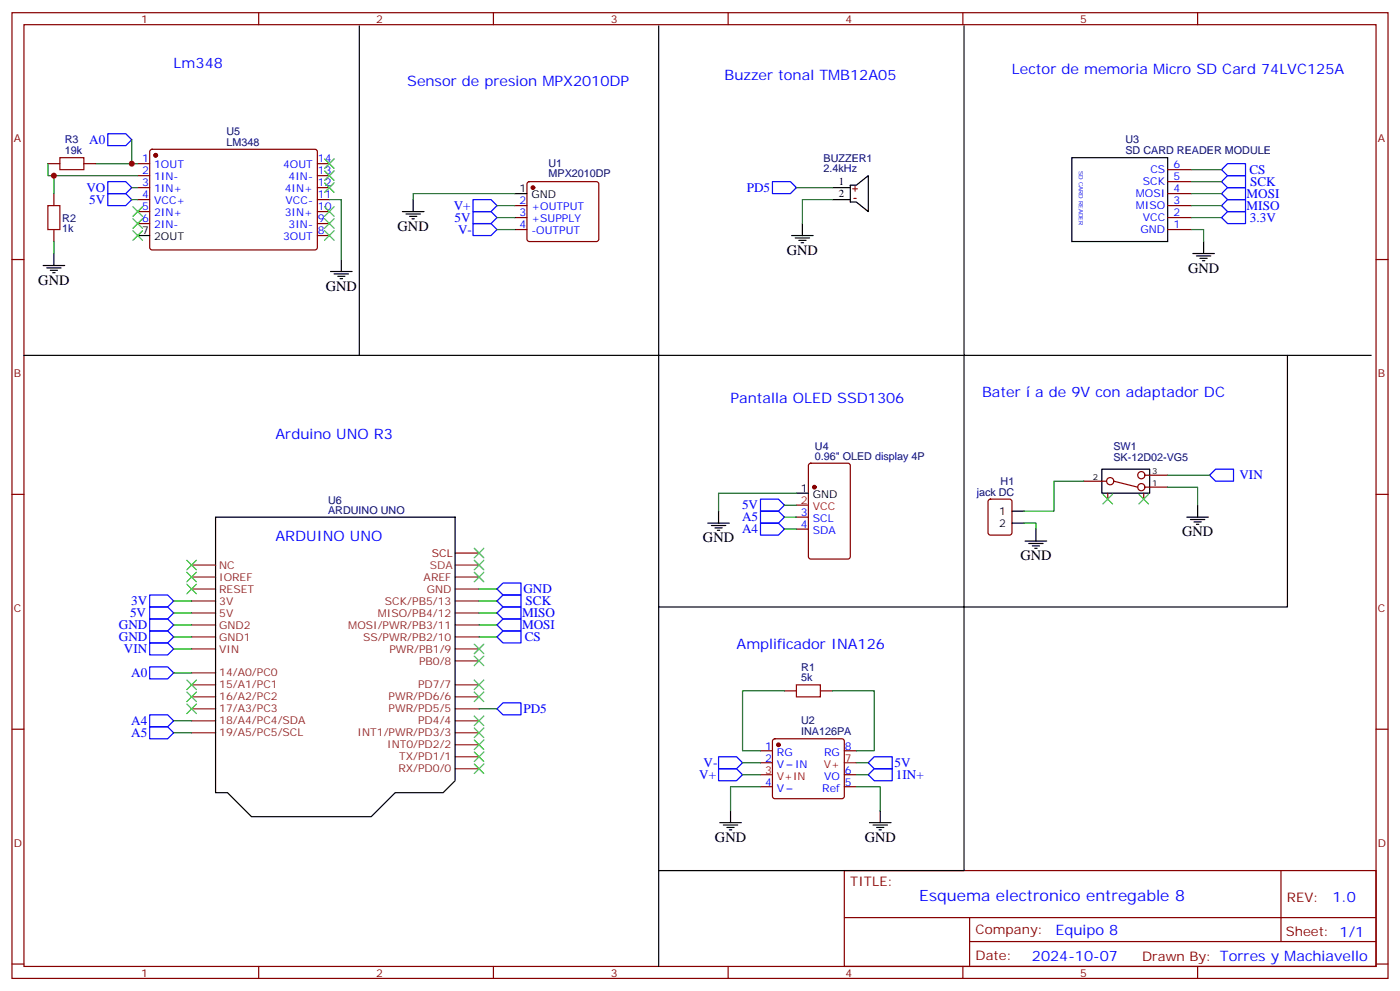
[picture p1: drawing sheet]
<svg xmlns="http://www.w3.org/2000/svg" width="412mm" height="292mm" viewBox="0 0 412 292" stroke-linecap="round" stroke-linejoin="round" font-family="sans-serif">
<g fill="none" stroke="#870000" stroke-width=".35">
<path d="M3.5 3.7h405.4v284.4h-405.4zM7.1 7.3h398.2v277.3h-398.2zM76.2 3.7v3.6M145.3 3.7v3.6M214.5 3.7v3.6M283.6 3.7v3.6M352.8 3.7v3.6M14.1 48.2h3.5M15.9 57v3.5M24.7 48.2h3.5M40.6 48.2h3.5M40.6 51.7h3.5"/>
<path d="M40.6 55.2h3.5M40.6 58.8h3.5M44.3 44.2l.5-.2h48.3l.4 .7-.1 28.5-.6 .4-48.3-.1-.4-.6v-28.2zM93.5 48.2h3.5M93.5 51.7h3.5M93.5 55.2h3.5M93.5 58.8h3.5M155.5 53.7l.4-.2h19.8l.5 .2 .2 .5v16.2l-.2 .5-.5 .2h-19.8l-.5-.2-.2-.5v-16.2zM344 57h7M344 53.5h7M344 50h7M3.5 76.4h3.6"/>
<path d="M15.9 67.6v3.5M40.6 62.3h3.5M40.6 65.8h3.5M93.5 62.3h3.5M93.5 65.8h3.5M93.5 69.4h3.5M151.7 67.6h3.5M151.7 64.1h3.5M151.7 60.5h3.5M344 67.6h7M344 64.1h7M344 60.5h7"/>
<path d="M405.3 76.4h3.6M238.4 136.6l.4-.2h11l.6 .4 .1 27.1-.5 .7h-11.2l-.6-.5-.1-27zM337.3 139.9h6.7M3.5 145.6h3.6M234.6 152.3h3.5M234.6 155.8h3.5M291.3 147.2l.4-.2h5.7l.6 .4 .1 9.4-.5 .7-5.9 .1-.6-.5-.1-9.4zM319.3 141.7h6.7M326.3 145.2v1.8M328.1 141.7l7 1.7M336.9 145.2v1.8M337.3 143.4h6.7"/>
<path d="M405.3 145.6h3.6M3.5 214.7h3.6M227.8 217.7l.4-.2h19.8l.5 .2 .2 .5v16.3l-.2 .5-.5 .2h-19.8l-.5-.3-.2-.4v-16.3zM231.1 203.4h3.5M241.7 203.4h3.5M405.3 214.7h3.6M224 221.1h3.5M224 224.6h3.5M224 231.6h3.5M248.7 221.1h3.5M248.7 231.6h3.5M248.7 228.1h3.5"/>
<path d="M248.7 256.3h156.6v28.3h-156.6zM377.3 256.4v20.8M248.7 270.2h156.5M285.6 277.2h119.6M285.6 270.2v14.1M3.5 283.8h3.6M76.2 284.6v3.5M145.3 284.6v3.5M214.5 284.6v3.5M283.6 284.6v3.5M352.8 284.6v3.5M405.3 283.8h3.6"/>
<circle cx="336.2" cy="139.9" r="1.06"/>
<circle cx="327" cy="141.7" r="1.06"/>
<circle cx="336.2" cy="143.4" r="1.06"/>
</g>
<g fill="none" stroke="#000" stroke-width=".35">
<path d="M105.8 7.6v97M194 7.6v277M284 7.6v97h119.9M121.7 58.8v3.5M151.7 57h3.5M245.2 55.2h5.3M245.2 58.8h5.3M250.5 54.5h1.7l3.6-2.8v10.6l-3.6-2.8h-1.7zM315.7 46.4h28.3v24.7h-28.3zM12.7 78.2h6.3M13.8 78.9h4.2M14.8 79.6h2.1"/>
<path d="M15.9 74.6v3.6M40.6 69.4h3.5M97.4 79.9h6.3M100.5 76.4v3.5M118.5 62.3h6.4M119.6 63h4.2M120.6 63.7h2.2M121.4 64.4h.7M233.2 69.4h6.3M234.2 70.1h4.3M235.3 70.8h2.1M236 71.5h.7"/>
<path d="M236.4 65.8v3.6M351.4 74.6h6.3M352.4 75.4h4.3M353.5 76.1h2.1M354.2 76.8h.7M354.5 71.1v3.5M15.5 80.3h.7M98.4 80.6h4.3M99.5 81.4h2.1M100.2 82.1h.7M7.1 104.6h276.9v74.1h-90M379.2 104.6v74.1h-95.2v77.6h-90"/>
<path d="M324.6 138.1h14.1v7.1h-14.1zM63.5 152.3h70.6v77.6l-3.6 3.5h-14.1l-7 7.1h-35.3l-7.1-7.1h-3.5zM208.5 154h6.3M209.5 154.7h4.3M210.6 155.4h2.1M211.3 156.1h.7M211.7 150.5v3.5M234.6 145.2h3.5M298.1 154h3.5M298.1 150.5h3.5M302 159.3h6.3M305.2 155.8v3.5"/>
<path d="M349.6 152.3h6.4M350.7 153h4.2M351.7 153.7h2.1M352.4 154.4h.7M352.8 148.7v3.6M303 160h4.3M304.1 160.7h2.1M304.8 161.4h.7M215.2 238.7v3.5M259.3 238.7v3.5M212 242.2h6.4M213.1 242.9h4.2"/>
<path d="M214.1 243.6h2.2M214.8 244.3h.7M256.1 242.2h6.4M257.2 242.9h4.2M258.2 243.6h2.1M258.9 244.3h.7"/>
</g>
<path d="M251.2 55.6h1.4M251.5 58.4h.7M251.9 54.9v1.4M234.6 148.7h3.5M224 228.1h3.5M248.7 224.6h3.5" fill="none" stroke="#f00" stroke-width=".35"/>
<g fill="#870000" stroke="#870000" stroke-width=".35">
<circle cx="239.9" cy="143.4" r=".53"/>
<circle cx="157" cy="55.2" r=".53"/>
<circle cx="229.3" cy="219.3" r=".53"/>
<circle cx="45.9" cy="45.7" r=".53"/>
</g>
<g fill="none" stroke="#008700" stroke-width=".35">
<path d="M14.1 48.2v3.5h26.5M15.9 51.7v5.3M28.2 48.2h10.6M38.8 41.1v7.1h1.8M38.8 55.2h1.8M38.8 58.8h1.8M97 58.8h3.5v17.6M151.7 57h-30v1.8M234.6 55.2h10.6M245.2 58.8h-8.8v7M351 50h8.8M351 53.5h8.8"/>
<path d="M351 57h8.8M15.9 71.1v3.5M146.4 64.1h5.3M146.4 60.5h5.3M146.4 67.6h5.3M351 67.6h3.5v3.5M351 64.1h8.8M351 60.5h8.8M344 139.9h12.3M231.1 148.7h3.5M231.1 152.3h3.5M231.1 155.8h3.5"/>
<path d="M234.6 145.2h-22.9v5.3M301.6 154h3.6v1.8M319.3 141.7h-8.9v8.8h-8.8M344 143.4h8.8v5.3M51.2 177h5.2M141.1 173.4h5.3M141.1 177h5.3M51.2 184h5.2M51.2 187.5h5.2M51.2 180.5h5.2M51.2 198.1h5.2M51.2 191.1h5.2"/>
<path d="M141.1 184h5.3M141.1 187.5h5.3M141.1 180.5h5.3M51.2 212.2h5.2M51.2 215.8h5.2M141.1 208.7h5.3M231.1 203.4h-12.4v17.7h5.3M245.2 203.4h12.3v17.7h-5.3M218.7 224.6h5.3M218.7 228.1h5.3M224 231.6h-8.8v7.1M252.2 231.6h7.1v7.1"/>
<path d="M252.2 224.6h3.6M252.2 228.1h3.6"/>
</g>
<g fill="none" stroke="#00f" stroke-width=".35">
<path d="M31.7 39.4h5.3l1.8 1.7-1.8 1.8h-5.3zM31.7 57h5.3l1.8 1.8-1.8 1.7h-5.3zM31.7 53.5h5.3l1.8 1.7-1.8 1.8h-5.3zM139.3 58.8h5.3l1.8 1.7-1.8 1.8h-5.3zM227.5 53.5h5.3l1.8 1.7-1.8 1.8h-5.3zM361.6 58.8h5.3v3.5h-5.3l-1.8-1.8zM361.6 55.2h5.3v3.6h-5.3l-1.8-1.8zM361.6 51.7h5.3v3.5h-5.3l-1.8-1.7zM361.6 48.2h5.3v3.5h-5.3l-1.8-1.7zM139.3 65.8h5.3l1.8 1.8-1.8 1.8h-5.3zM139.3 62.3h5.3l1.8 1.8-1.8 1.7h-5.3zM361.6 62.3h5.3v3.5h-5.3l-1.8-1.7z"/>
<path d="M358.1 138.1h5.3v3.6h-5.3l-1.8-1.8zM224 147h5.3l1.8 1.7-1.8 1.8h-5.3zM224 150.5h5.3l1.8 1.8-1.8 1.7h-5.3zM224 154h5.3l1.8 1.8-1.8 1.8h-5.3zM44.1 178.7h5.3l1.8 1.8-1.8 1.7h-5.3zM44.1 175.2h5.3l1.8 1.8-1.8 1.7h-5.3zM148.2 171.7h5.3v3.5h-5.3l-1.8-1.8zM148.2 175.2h5.3v3.5h-5.3l-1.8-1.7zM148.2 178.7h5.3v3.5h-5.3l-1.8-1.7zM44.1 185.8h5.3l1.8 1.7-1.8 1.8h-5.3zM44.1 182.2h5.3l1.8 1.8-1.8 1.8h-5.3zM44.1 196.4h5.3l1.8 1.7-1.8 1.8h-5.3z"/>
<path d="M44.1 189.3h5.3l1.8 1.8-1.8 1.7h-5.3zM146.4 187.5l1.8-1.7h5.3v3.5h-5.3zM148.2 182.2h5.3v3.6h-5.3l-1.8-1.8zM44.1 214h5.3l1.8 1.8-1.8 1.7h-5.3zM44.1 210.5h5.3l1.8 1.7-1.8 1.8h-5.3zM148.2 206.9h5.3v3.6h-5.3l-1.8-1.8zM211.7 226.3h5.3l1.7 1.8-1.7 1.8h-5.3zM211.7 222.8h5.3l1.7 1.8-1.7 1.7h-5.3zM255.8 228.1l1.7-1.8h5.3v3.6h-5.3zM257.5 222.8h5.3v3.5h-5.3l-1.7-1.7z"/>
</g>
<g fill="none" stroke="#8c2424" stroke-width=".35">
<path d="M56.4 177h7.1M56.4 173.4h7.1M56.4 169.9h7.1M56.4 166.4h7.1M134.1 177h7M134.1 173.4h7M134.1 169.9h7M56.4 191.1h7.1M56.4 187.5h7.1M56.4 184h7.1M56.4 180.5h7.1M56.4 198.1h7.1"/>
<path d="M134.1 194.6h7M134.1 191.1h7M134.1 187.5h7M134.1 184h7M134.1 180.5h7M56.4 215.8h7.1M56.4 212.2h7.1M56.4 208.7h7.1M56.4 205.2h7.1M56.4 201.6h7.1M134.1 219.3h7M134.1 215.8h7"/>
<path d="M134.1 212.2h7M134.1 208.7h7M134.1 205.2h7M134.1 201.6h7M134.1 226.3h7M134.1 222.8h7"/>
</g>
<path d="M134.1 166.4h7" fill="none" stroke="#933" stroke-width=".35"/>
<path d="M134.1 162.8h7" fill="none" stroke="#900" stroke-width=".35"/>
<path d="M17.6 46.4h7.1v3.6h-7.1zM14.1 60.5h3.5v7.1h-3.5zM234.6 201.6h7.1v3.6h-7.1z" fill="none" stroke="#a10000" stroke-width=".35"/>
<g fill="none" stroke="#3c3" stroke-width=".35">
<path d="M95.6 53.8l2.8 2.9M95.6 50.3l2.8 2.8M95.6 46.8l2.8 2.8M98.4 53.8l-2.8 2.9M98.4 50.3l-2.8 2.8M98.4 46.8l-2.8 2.8M39.2 60.9l2.8 2.8M39.2 64.4l2.8 2.8M39.2 67.9l2.8 2.9M42 60.9l-2.8 2.8M42 64.4l-2.8 2.8M42 67.9l-2.8 2.9"/>
<path d="M95.6 67.9l2.8 2.9M95.6 64.4l2.8 2.8M95.6 60.9l2.8 2.8M98.4 67.9l-2.8 2.9M98.4 64.4l-2.8 2.8M98.4 60.9l-2.8 2.8M324.9 145.6l2.8 2.8M327.7 145.6l-2.8 2.8M335.5 145.6l2.8 2.8M338.3 145.6l-2.8 2.8M55 165l2.9 2.8M55 168.5l2.9 2.8"/>
<path d="M55 172l2.9 2.8M57.9 165l-2.9 2.8M57.9 168.5l-2.9 2.8M57.9 172l-2.9 2.8M139.7 161.4l2.8 2.9M139.7 165l2.8 2.8M139.7 168.5l2.8 2.8M142.5 161.4l-2.8 2.9M142.5 165l-2.8 2.8M142.5 168.5l-2.8 2.8M139.7 189.7l2.8 2.8M139.7 193.2l2.8 2.8"/>
<path d="M142.5 189.7l-2.8 2.8M142.5 193.2l-2.8 2.8M55 200.2l2.9 2.9M55 203.8l2.9 2.8M55 207.3l2.9 2.8M57.9 200.2l-2.9 2.9M57.9 203.8l-2.9 2.8M57.9 207.3l-2.9 2.8M139.7 210.8l2.8 2.8M139.7 200.2l2.8 2.9M139.7 203.8l2.8 2.8M139.7 214.3l2.8 2.9"/>
<path d="M139.7 217.9l2.8 2.8M142.5 210.8l-2.8 2.8M142.5 200.2l-2.8 2.9M142.5 203.8l-2.8 2.8M142.5 214.3l-2.8 2.9M142.5 217.9l-2.8 2.8M139.7 221.4l2.8 2.8M139.7 224.9l2.8 2.9M142.5 221.4l-2.8 2.8M142.5 224.9l-2.8 2.9"/>
</g>
<g fill="#c00">
<circle cx="38.8" cy="48.2" r=".88"/>
<circle cx="15.9" cy="51.7" r=".88"/>
</g>
<text font-size="4.6" fill="#00f" x="270.8" y="265.4">Esquema electronico entregable 8</text>
<g font-size="4.2" fill="#00f">
<text x="51.2" y="20">Lm348</text>
<text x="213.4" y="23.5">Buzzer tonal TMB12A05</text>
<text x="298.1" y="21.7">Lector de memoria Micro SD Card 74LVC125A</text>
<text x="119.9" y="25.3">Sensor de presion MPX2010DP</text>
<text x="215.2" y="118.7">Pantalla OLED SSD1306</text>
<text x="289.3" y="117">Bater</text>
<text x="304.9" y="117">a de 9V con adaptador DC</text>
<text x="81.1" y="129.3">Arduino UNO R3</text>
<text x="81.1" y="159.3">ARDUINO UNO</text>
<text x="217" y="191.1">Amplificador INA126</text>
<text x="392.5" y="265.6">1.0</text>
<text x="310.9" y="275.2">Equipo 8</text>
<text x="304" y="283">2024-10-07</text>
</g>
<g font-size="4.2">
<text x="117.1" y="67.9">GND</text>
<text x="231.8" y="75">GND</text>
<text x="11.3" y="83.8">GND</text>
<text x="350" y="80.3">GND</text>
<text x="96" y="85.6">GND</text>
<text x="207.1" y="159.7">GND</text>
<text x="348.2" y="157.9">GND</text>
<text x="300.6" y="165">GND</text>
<text x="210.6" y="247.9">GND</text>
<text x="254.7" y="247.9">GND</text>
</g>
<g font-size="3.9" fill="#00f">
<text x="26.3" y="42.4">A0</text>
<text x="368" y="51.3">CS</text>
<text x="25.5" y="56.5">VO</text>
<text x="220" y="56.5">PD5</text>
<text x="367.2" y="58.3">MOSI</text>
<text x="368.3" y="54.8">SCK</text>
<text x="26.3" y="60">5V</text>
<text x="133.7" y="61.8">V+</text>
<text x="133.9" y="65.3">5V</text>
<text x="367.2" y="61.8">MISO</text>
<text x="368.2" y="65.3">3.3V</text>
<text x="135" y="68.9">V-</text>
<text x="365.1" y="141.2">VIN</text>
<text x="218.6" y="150">5V</text>
<text x="218.6" y="153.5">A5</text>
<text x="218.6" y="157">A4</text>
<text x="38.7" y="178.2">3V</text>
<text x="154.2" y="174.7">GND</text>
<text x="154.8" y="178.3">SCK</text>
<text x="35" y="185.3">GND</text>
<text x="38.3" y="181.7">5V</text>
<text x="153.8" y="185.3">MOSI</text>
<text x="153.8" y="181.8">MISO</text>
<text x="35" y="188.8">GND</text>
<text x="154.6" y="188.8">CS</text>
<text x="36.5" y="192.3">VIN</text>
<text x="38.7" y="199.4">A0</text>
<text x="154.2" y="210">PD5</text>
<text x="38.7" y="213.5">A4</text>
<text x="38.7" y="217">A5</text>
<text x="207.3" y="225.8">V-</text>
<text x="263.5" y="225.8">5V</text>
<text x="206" y="229.4">V+</text>
<text x="263.9" y="229.4">1IN+</text>
</g>
<g font-size="3.9" fill="#800">
<text x="250.5" y="260.9">TITLE:</text>
<text x="379.1" y="265.6">REV:</text>
<text x="287.4" y="275.1">Company:</text>
<text x="378.7" y="275.7">Sheet: 1/1</text>
<text x="287.4" y="282.8">Date:</text>
<text x="336.4" y="282.9">Drawn By: Torres y Machiavello</text>
</g>
<g font-size="3.2" fill="#800">
<text x="41.6" y="6.7">1</text>
<text x="110.8" y="6.7">2</text>
<text x="179.9" y="6.7">3</text>
<text x="249.1" y="6.7">4</text>
<text x="318.2" y="6.7">5</text>
<text x="4.1" y="41.8">A</text>
<text x="405.9" y="41.8">A</text>
<text x="4.1" y="111">B</text>
<text x="405.9" y="111">B</text>
<text x="4.1" y="180.1">C</text>
<text x="405.9" y="180.1">C</text>
<text x="4.1" y="249.3">D</text>
<text x="405.9" y="249.3">D</text>
<text x="41.6" y="287.5">1</text>
<text x="110.8" y="287.5">2</text>
<text x="179.9" y="287.5">3</text>
<text x="249.1" y="287.5">4</text>
<text x="318.2" y="287.5">5</text>
</g>
<g font-size="3.2" fill="#000080">
<text x="66.7" y="39.7">U5</text>
<text x="19.1" y="45.4">19k</text>
<text x="19.1" y="42.2">R3</text>
<text x="66.7" y="42.9">LM348</text>
<text x="242.6" y="47.7">BUZZER1</text>
<text x="331.5" y="45.4">SD CARD READER MODULE</text>
<text x="331.5" y="42.2">U3</text>
<text x="161.6" y="52.2">MPX2010DP</text>
<text x="161.6" y="49.1">U1</text>
<text x="242.6" y="50.6">2.4kHz</text>
<text x="18.3" y="65.2">R2</text>
<text x="18.3" y="68.4">1k</text>
<text x="240.1" y="135.3">0.96&quot; OLED display 4P</text>
<text x="240.1" y="132.4">U4</text>
<text x="328" y="135.8">SK-12D02-VG5</text>
<text x="328" y="132.5">SW1</text>
<text x="294.8" y="142.7">H1</text>
<text x="96.6" y="148.3">U6</text>
<text x="287.7" y="145.9">jack DC</text>
<text x="96.6" y="151.2">ARDUINO UNO</text>
<text x="236" y="197.4">R1</text>
<text x="236" y="200.6">5k</text>
<text x="236" y="213.2">U2</text>
<text x="236" y="216.3">INA126PA</text>
</g>
<g font-size="3.2" fill="#00f">
<text x="41.9" y="47.8">1</text>
<text x="93.7" y="47.8">14</text>
<text x="41.9" y="51.4">2</text>
<text x="45.4" y="49.6">1OUT</text>
<text x="45.4" y="53.1">1IN-</text>
<text x="83.4" y="49.6">4OUT</text>
<text x="85" y="53.1">4IN-</text>
<text x="93.7" y="51.4">13</text>
<text x="338.9" y="51">CS</text>
<text x="345.7" y="53.1">5</text>
<text x="345.7" y="49.6">6</text>
<text x="41.9" y="54.9">3</text>
<text x="41.9" y="58.4">4</text>
<text x="45.4" y="56.7">1IN+</text>
<text x="83.9" y="56.7">4IN+</text>
<text x="93.7" y="58.4">11</text>
<text x="93.7" y="54.9">12</text>
<text x="334.6" y="58.1">MOSI</text>
<text x="336.7" y="54.5">SCK</text>
<text x="345.7" y="56.7">4</text>
<text x="41.9" y="61.9">5</text>
<text x="41.9" y="65.5">6</text>
<text x="45.4" y="60.2">VCC+</text>
<text x="45.4" y="63.7">2IN+</text>
<text x="83.9" y="63.7">3IN+</text>
<text x="84.1" y="60.2">VCC-</text>
<text x="93.7" y="65.5">9</text>
<text x="93.7" y="61.9">10</text>
<text x="153" y="60.2">2</text>
<text x="153" y="63.7">3</text>
<text x="156.5" y="61.9">+OUTPUT</text>
<text x="156.5" y="65.5">+SUPPLY</text>
<text x="334.6" y="61.6">MISO</text>
<text x="336.7" y="65.1">VCC</text>
<text x="345.7" y="63.7">2</text>
<text x="345.7" y="60.2">3</text>
<text x="45.4" y="67.2">2IN-</text>
<text x="83.4" y="70.8">3OUT</text>
<text x="85" y="67.2">3IN-</text>
<text x="93.7" y="69">8</text>
<text x="153" y="67.2">4</text>
<text x="156.5" y="69">-OUTPUT</text>
<text x="336" y="68.7">GND</text>
<text x="345.7" y="67.2">1</text>
<text x="235.9" y="151.9">3</text>
<text x="235.9" y="155.4">4</text>
<text x="239.4" y="153.7">SCL</text>
<text x="239.4" y="157.2">SDA</text>
<text x="225.3" y="220.7">1</text>
<text x="248.9" y="220.7">8</text>
<text x="225.3" y="224.2">2</text>
<text x="228.8" y="222.5">RG</text>
<text x="228.8" y="226">V</text>
<text x="234.2" y="226">IN</text>
<text x="242.7" y="222.5">RG</text>
<text x="248.9" y="227.8">6</text>
<text x="225.3" y="231.3">4</text>
<text x="228.8" y="233">V</text>
<text x="242.2" y="233">Ref</text>
<text x="242.7" y="229.5">VO</text>
<text x="248.9" y="231.3">5</text>
</g>
<g font-size="3.2">
<text x="153" y="56.7">1</text>
<text x="156.5" y="58.4">GND</text>
<text x="247.1" y="54.5">1</text>
<text x="247.1" y="58.1">2</text>
<text x="41.9" y="69">7</text>
<text x="45.4" y="70.8">2OUT</text>
<text x="235.9" y="144.9">1</text>
<text x="239.4" y="146.6">GND</text>
<text x="294.3" y="151.6">1</text>
<text x="294.3" y="155.1">2</text>
</g>
<g font-size="3.2" fill="#f00">
<text x="235.9" y="148.4">2</text>
<text x="239.4" y="150.1">VCC</text>
<text x="225.3" y="227.8">3</text>
<text x="242.6" y="226">V+</text>
<text x="248.9" y="224.2">7</text>
<text x="228.8" y="229.5">V+IN</text>
</g>
<g font-size="3.2" fill="#8d2323">
<text x="64.6" y="167.4">NC</text>
<text x="64.6" y="171">IOREF</text>
<text x="124.8" y="171">AREF</text>
<text x="64.6" y="178">3V</text>
<text x="64.6" y="174.5">RESET</text>
<text x="113.4" y="178">SCK/PB5/13</text>
<text x="125.7" y="174.5">GND</text>
<text x="64.6" y="185.1">GND2</text>
<text x="64.6" y="181.5">5V</text>
<text x="102.6" y="185.1">MOSI/PWR/PB3/11</text>
<text x="111.3" y="181.5">MISO/PB4/12</text>
<text x="64.6" y="188.6">GND1</text>
<text x="106.9" y="188.6">SS/PWR/PB2/10</text>
<text x="64.6" y="192.1">VIN</text>
<text x="114.7" y="192.1">PWR/PB1/9</text>
<text x="123.4" y="195.7">PB0/8</text>
<text x="64.6" y="202.7">15/A1/PC1</text>
<text x="64.6" y="199.2">14/A0/PC0</text>
<text x="123.2" y="202.7">PD7/7</text>
<text x="64.6" y="209.8">17/A3/PC3</text>
<text x="64.6" y="206.2">16/A2/PC2</text>
<text x="114.5" y="209.8">PWR/PD5/5</text>
<text x="114.5" y="206.2">PWR/PD6/6</text>
<text x="64.6" y="213.3">18/A4/PC4/SDA</text>
<text x="123.2" y="213.3">PD4/4</text>
<text x="64.6" y="216.8">19/A5/PC5/SCL</text>
<text x="105.3" y="216.8">INT1/PWR/PD3/3</text>
<text x="114" y="220.3">INT0/PD2/2</text>
<text x="117.3" y="227.4">RX/PD0/0</text>
<text x="117.6" y="223.9">TX/PD1/1</text>
</g>
<text font-size="3.2" fill="#933" x="126.6" y="167.4">SDA</text>
<text font-size="3.2" fill="#900" x="127.2" y="163.9">SCL</text>
<g font-size="2.5">
<text x="321.9" y="141.3">2</text>
<text x="339.4" y="139.6">3</text>
<text x="339.4" y="143.1">1</text>
</g>
<text font-size="1.8" fill="#00f" x="317.8" y="50.3" transform="rotate(90 317.8 50.3)">SD CARD READER</text>
</svg>
